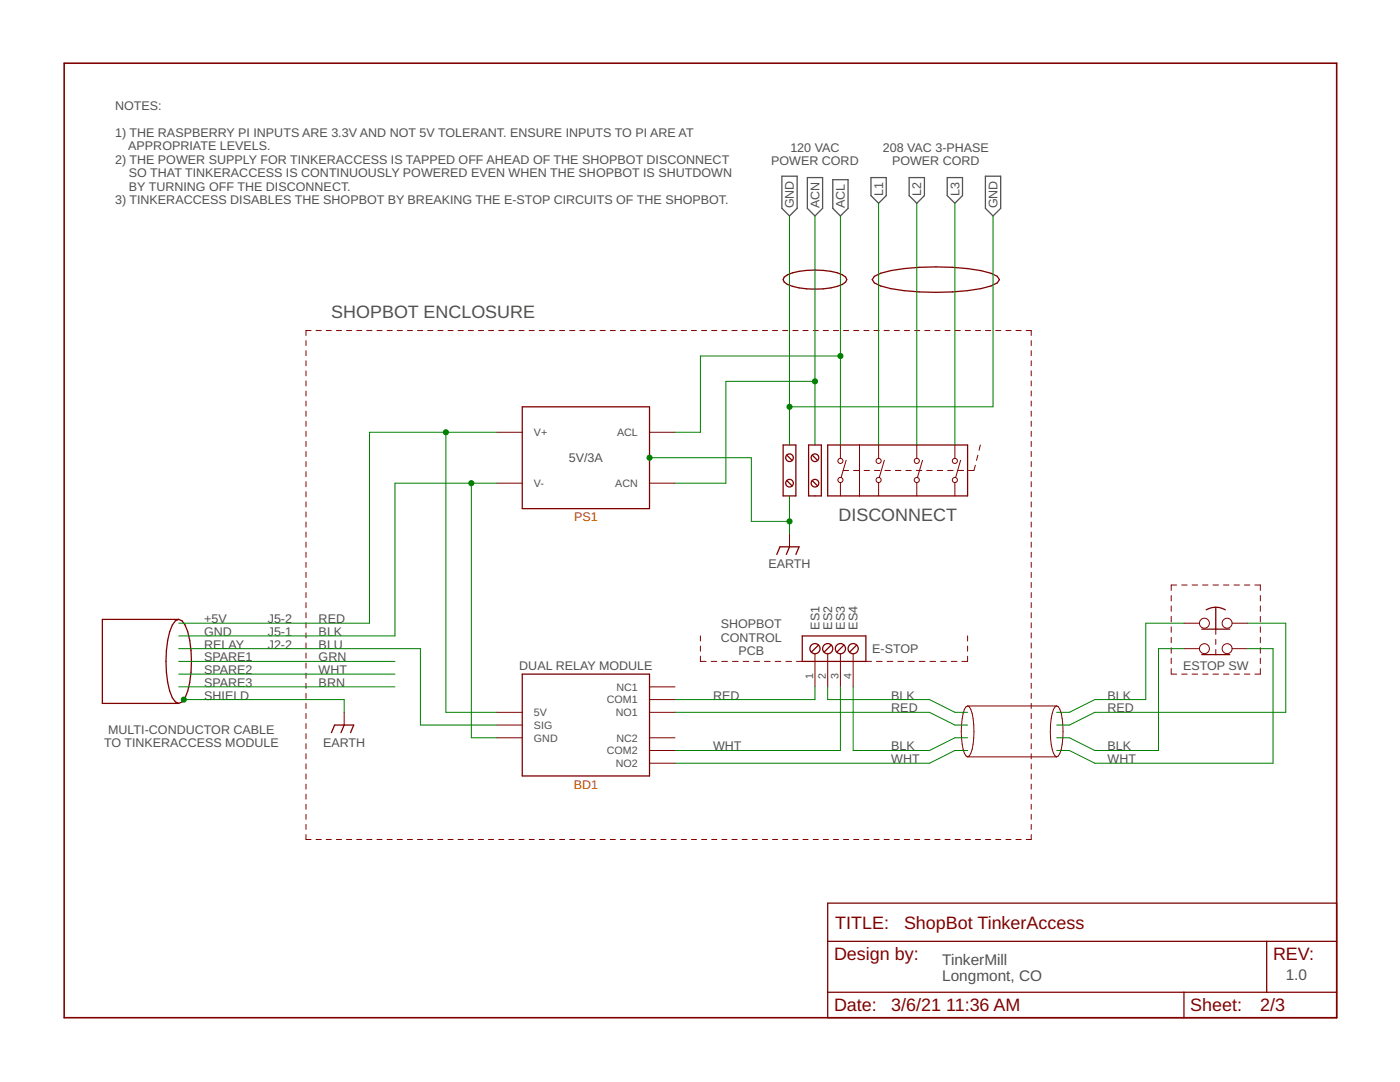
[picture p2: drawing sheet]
<svg xmlns="http://www.w3.org/2000/svg" width="279mm" height="216mm" viewBox="0 0 279 216" stroke-linecap="round" stroke-linejoin="round" font-family="sans-serif">
<path d="M156 35.2h3.1v6.4l-1.5 1.5-1.6-1.5zM161.1 35.4h3.1v6.2l-1.6 1.5-1.5-1.5zM166.2 35.9h3v5.7l-1.5 1.5-1.5-1.5zM173.8 35.4h3.1v3.6l-1.6 1.6-1.5-1.6zM181.4 35.4h3.1v3.6l-1.5 1.6-1.6-1.6zM189 35.4h3.1v3.6l-1.5 1.6-1.6-1.6zM196.7 35.2h3v6.4l-1.5 1.5-1.5-1.5z" fill="none" stroke="#505050" stroke-width=".25"/>
<g fill="none" stroke="#800000" stroke-width=".2">
<path d="M61.1 68v1M61.1 70v1M61.1 72v1M61.1 74v1M61.1 76v1M61.1 78v1M62.1 66h-1v1M63.1 66h1M65.1 66h1M67.1 66h1.1M69.2 66h1M71.2 66h1"/>
<path d="M73.2 66h1M75.2 66h1M77.3 66h1M79.3 66h1M81.3 66h1M83.3 66h1M85.3 66h1.1M87.4 66h1M89.4 66h1M91.4 66h1.1M93.5 66h1M95.5 66h1"/>
<path d="M97.5 66h1M99.5 66h1M101.5 66h1.1M103.6 66h1M105.6 66h1M107.6 66h1M109.6 66h1.1M111.7 66h1M113.7 66h1M115.7 66h1M117.7 66h1.1M119.8 66h1"/>
<path d="M121.8 66h1M123.8 66h1M125.8 66h1.1M127.9 66h1M129.9 66h1M131.9 66h1M133.9 66h1.1M136 66h1M138 66h1M140 66h1M142 66h1.1M144.1 66h1"/>
<path d="M146.1 66h1M148.1 66h1M150.1 66h1.1M152.1 66h1.1M154.2 66h1M156.2 66h1M158.2 66h1.1M160.3 66h1M162.3 66h1M164.3 66h1M166.3 66h1M168.3 66h1.1"/>
<path d="M170.4 66h1M172.4 66h1M174.4 66h1.1M176.4 66h1.1M178.5 66h1M180.5 66h1M182.5 66h1M184.6 66h1M186.6 66h1M188.6 66h1M190.6 66h1M192.6 66h1.1"/>
<path d="M194.7 66h1M196.7 66h1M198.7 66h1M200.7 66h1.1M202.8 66h1M204.8 66h1v1M205.8 68v1M205.8 70v1M205.8 72v1M205.8 74v1M205.8 76v1M205.8 78v1"/>
<path d="M61.1 80v1M61.1 82v1.1M61.1 84.1v1M61.1 86.1v1M61.1 88.1v1M61.1 90.1v1M61.1 92.1v1M61.1 94.1v1M61.1 96.1v1M61.1 98.1v1M99.1 86.3h5.1M99.1 96.4h5.1"/>
<path d="M129.6 86.3h5.1M129.6 96.4h5.1M167.7 88.8v2.7M167.7 96.3v2.7M168.3 93.9h1.1M168.9 91.8l-1 3.5M170.3 93.9h1.1M171.5 88.8v10.2M172.4 93.9h1.1M174.5 93.9h1.1M175.3 88.8v2.7M175.3 96.3v2.7"/>
<path d="M176.5 91.8l-1 3.5M176.6 93.9h1.1M178.7 93.9h1.1M180.8 93.9h1.1M182.9 93.9h1.1M183 88.8v2.7M183 96.3v2.7M184.1 91.8l-1 3.5M185 93.9h1M187 93.9h1.1M189.1 93.9h1.1M190.6 88.8v2.7"/>
<path d="M190.6 96.3v2.7M191.2 93.9h1.1M191.7 91.8l-1 3.5M194.6 92.8l-.2 1.1h-1.1M195.2 90.8l-.3 1.1M195.6 88.8l-.2 1.1M205.8 80v1M205.8 82v1.1M205.8 84.1v1M205.8 86.1v1M205.8 88.1v1M205.8 90.1v1"/>
<path d="M205.8 92.1v1M205.8 94.1v1M205.8 96.1v1M205.8 98.1v1M61.1 100.1v1.1M61.1 102.2v1M61.1 104.2v1M61.1 106.2v1M61.1 108.2v1M61.1 110.2v1M61.1 112.2v1M61.1 114.2v1"/>
<path d="M61.1 116.2v1M61.1 118.2v1.1M157.6 106.6v2.5M205.8 100.1v1.1M205.8 102.2v1M205.8 104.2v1M205.8 106.2v1M205.8 108.2v1M205.8 110.2v1M205.8 112.2v1M205.8 114.2v1M205.8 116.2v1"/>
<path d="M205.8 118.2v1.1M233.7 118.8v1.1M234.8 116.7h-1.1v1.1M235.8 116.7h1.1M237.9 116.7h1.1M240 116.7h1.1M242.1 116.7h1.1M244.2 116.7h1.1M246.3 116.7h1.1M248.3 116.7h1.1M250.4 116.7h1.1v1.1M251.5 118.8v1.1"/>
<path d="M61.1 120.2v1.1M61.1 122.3v1M61.1 124.3v1M61.1 126.3v1M61.1 128.3v1M61.1 130.3v1M61.1 132.3v1M61.1 134.3v1M61.1 136.3v1.1M61.1 138.3v1.1M129.6 137.1h5.1M129.6 139.6h5.1"/>
<path d="M139.8 126.9v1M139.8 128.9v1M139.8 130.9v1.1h1.1M141.9 132h1.1M144 132h1.2M146.2 132h1.1M148.3 132h1.1M150.4 132h1.2M152.6 132h1.1M154.7 132h1.1M156.8 132h1.2M159 132h1.1"/>
<path d="M162.6 130.5v6.6M165.2 130.5v6.6M167.7 130.5v6.6M170.3 130.5v6.6M172.8 132h1.1M174.9 132h1.2M177.1 132h1.1M179.2 132h1.1M181.3 132h1.2M183.5 132h1.1M185.6 132h1.1M187.7 132h1.1"/>
<path d="M189.8 132h1.2M193.1 126.9v1M193.1 128.9v1M193.1 130.9v1.1h-1.1M205.8 120.2v1.1M205.8 122.3v1M205.8 124.3v1M205.8 126.3v1M205.8 128.3v1M205.8 130.3v1M205.8 132.3v1M205.8 134.3v1"/>
<path d="M205.8 136.3v1.1M205.8 138.3v1.1M233.7 133.4v1.1h1.1M233.7 120.9v1.1M233.7 123v1.1M233.7 125.1v1.1M233.7 127.2v1M233.7 129.2v1.1M233.7 131.3v1.1M235.8 134.5h1.1M236.3 124.4h3.1M236.3 129.4h3.1"/>
<path d="M237.9 134.5h1.1M240 134.5h1.1M242.1 134.5h1.1M242.6 125.5v1.1M242.6 127.6v1M242.6 129.6v1M244.2 134.5h1.1M245.9 124.4h3.1M245.9 129.4h3.1M246.3 134.5h1.1M248.3 134.5h1.1M251.5 120.9v1.1"/>
<path d="M251.5 123v1.1M251.5 125.1v1.1M251.5 127.2v1M251.5 129.2v1.1M251.5 131.3v1.1M251.5 133.4v1.1h-1.1M61.1 140.4v1M61.1 142.4v1M61.1 144.4v1M61.1 146.4v1M61.1 148.4v1M61.1 150.4v1"/>
<path d="M61.1 152.4v1M61.1 154.4v1M61.1 156.5v1M61.1 158.5v1M68.7 142.1v2.6M99.1 142.1h5.1M99.1 147.2h5.1M99.1 144.7h5.1M129.6 142.1h5.1M129.6 147.2h5.1M129.6 152.3h5.1M129.6 149.8h5.1"/>
<path d="M193.1 140.9a2.84 2.84 0 0 1 1.1 2.5 15.6 15.6 0 0 1-.5 6.9l-.3 .5-.3 .2M193.1 140.9l-.3 .1a11.5 11.5 0 0 0-.9 6.3 6.9 6.9 0 0 0 .9 3.5l.3 .2M193.1 140.9h17.8M193.1 151h17.8M205.8 140.4v1M205.8 142.4v1M205.8 144.4v1M205.8 146.4v1M205.8 148.4v1M205.8 150.4v1M205.8 152.4v1M205.8 154.4v1"/>
<path d="M205.8 156.5v1M205.8 158.5v1M210.9 140.9a2.84 2.84 0 0 1 1.1 2.5 15.6 15.6 0 0 1-.5 6.9l-.3 .5-.3 .2M210.9 140.9l-.3 .1a11.1 11.1 0 0 0-.9 6.3 7.1 7.1 0 0 0 .9 3.5l.3 .2M61.1 166.5v1h1M61.1 160.5v1M61.1 162.5v1M61.1 164.5v1M63.1 167.5h1M65.1 167.5h1M67.1 167.5h1.1M69.2 167.5h1"/>
<path d="M71.2 167.5h1M73.2 167.5h1M75.2 167.5h1M77.3 167.5h1M79.3 167.5h1M81.3 167.5h1M83.3 167.5h1M85.3 167.5h1.1M87.4 167.5h1M89.4 167.5h1M91.4 167.5h1.1M93.5 167.5h1"/>
<path d="M95.5 167.5h1M97.5 167.5h1M99.5 167.5h1M101.5 167.5h1.1M103.6 167.5h1M105.6 167.5h1M107.6 167.5h1M109.6 167.5h1.1M111.7 167.5h1M113.7 167.5h1M115.7 167.5h1M117.7 167.5h1.1"/>
<path d="M119.8 167.5h1M121.8 167.5h1M123.8 167.5h1M125.8 167.5h1.1M127.9 167.5h1M129.9 167.5h1M131.9 167.5h1M133.9 167.5h1.1M136 167.5h1M138 167.5h1M140 167.5h1M142 167.5h1.1"/>
<path d="M144.1 167.5h1M146.1 167.5h1M148.1 167.5h1M150.1 167.5h1.1M152.1 167.5h1.1M154.2 167.5h1M156.2 167.5h1M158.2 167.5h1.1M160.3 167.5h1M162.3 167.5h1M164.3 167.5h1M166.3 167.5h1"/>
<path d="M168.3 167.5h1.1M170.4 167.5h1M172.4 167.5h1M174.4 167.5h1.1M176.4 167.5h1.1M178.5 167.5h1M180.5 167.5h1M182.5 167.5h1M184.6 167.5h1M186.6 167.5h1M188.6 167.5h1M190.6 167.5h1"/>
<path d="M192.6 167.5h1.1M194.7 167.5h1M196.7 167.5h1M198.7 167.5h1M200.7 167.5h1.1M202.8 167.5h1M205.8 166.5v1h-1M205.8 160.5v1M205.8 162.5v1M205.8 164.5v1"/>
<circle cx="167.7" cy="92" r=".51"/>
<circle cx="167.7" cy="95.8" r=".51"/>
<circle cx="175.3" cy="95.8" r=".51"/>
<circle cx="175.3" cy="92" r=".51"/>
<circle cx="183" cy="95.8" r=".51"/>
<circle cx="183" cy="92" r=".51"/>
<circle cx="190.6" cy="95.8" r=".51"/>
<circle cx="190.6" cy="92" r=".51"/>
<circle cx="240.4" cy="124.4" r=".99"/>
<circle cx="240.4" cy="129.4" r=".99"/>
<circle cx="244.9" cy="124.4" r=".99"/>
<circle cx="244.9" cy="129.4" r=".99"/>
</g>
<g fill="none" stroke="#800000" stroke-width=".25">
<path d="M156.5 55.3a7.8 7.8 0 0 1 4.5-1.3 16 16 0 0 1 7.1 .8l.7 .5 .2 .5-.2 .5a7.9 7.9 0 0 1-4.5 1.3 16 16 0 0 1-7.2-.9l-.6-.4-.2-.5zM174.5 55.1a20.9 20.9 0 0 1 9-1.8 47.1 47.1 0 0 1 14.3 1.2l1.2 .6 .5 .7-.5 .7a20.9 20.9 0 0 1-8.9 1.8 47.1 47.1 0 0 1-14.3-1.2l-1.3-.6-.4-.7zM104.2 81.2h25.4v20.3h-25.4zM156.3 88.8h2.5v10.2h-2.5zM157 90.8l1.1 1.1M157 95.9l1.1 1.1M161.4 88.8h2.5v10.2h-2.5zM162.1 95.9l1.1 1.1M162.1 90.8l1.1 1.1M165.2 88.8h27.9v10.2h-27.9zM155 110.6l.7-1.5h3.8l-.7 1.5M157.6 109.1l-.7 1.5"/>
<path d="M35.7 123.6l.6 .3a10.2 10.2 0 0 1 1.8 5.9 21 21 0 0 1-1.2 9.4l-.6 .9-.6 .3M35.7 123.6l-.7 .3a10.2 10.2 0 0 0-1.8 5.9 21 21 0 0 0 1.2 9.4l.6 .9 .7 .3M35.7 123.6h-15.3v16.8h15.3M104.2 134.5h25.4v20.3h-25.4zM160.1 126.9h12.7v5.1h-12.7zM163.3 128.7l-1.4 1.4M165.9 128.7l-1.4 1.4M168.4 128.7l-1.4 1.4M171 128.7l-1.5 1.4M239.8 125.5h5.6M239.8 130.6h5.6M242.6 121.2l-1 .1-.9 .4"/>
<path d="M242.6 121.2l1 .1 .9 .4M242.6 121.2v4.3M66.1 146.2l.7-1.5h3.8l-.6 1.5M68.7 144.7l-.6 1.5M165.2 180.2h101.6v22.9h-101.6zM165.2 187.8h101.6M165.2 198h101.6M236.3 198v5.1M252.8 187.8v10.2"/>
<circle cx="157.6" cy="96.4" r=".76"/>
<circle cx="157.6" cy="91.3" r=".76"/>
<circle cx="162.6" cy="91.3" r=".76"/>
<circle cx="162.6" cy="96.4" r=".76"/>
<circle cx="162.6" cy="129.4" r="1.02"/>
<circle cx="165.2" cy="129.4" r="1.02"/>
<circle cx="167.7" cy="129.4" r="1.02"/>
<circle cx="170.3" cy="129.4" r="1.02"/>
</g>
<path d="M12.8 12.6h254v190.5h-254z" fill="none" stroke="#800000" stroke-width=".32"/>
<g fill="none" stroke="#008000" stroke-width=".2">
<path d="M157.6 43.1v45.7M162.6 43.1v45.7M167.7 43.1v45.7M175.3 40.6v48.2M183 40.6v48.2M190.6 40.6v48.2M198.2 43.1v38.1h-40.6M162.6 76.1h-17.7v20.3h-10.2M167.7 71h-27.9v15.3h-5.1M89 86.3v55.8h10.1M94.1 96.4v50.8h5M99.1 86.3h-25.4v38.1h-38"/>
<path d="M99.1 96.4h-20.3v30.5h-43.1M129.6 91.3h20.3v12.7h7.7M157.6 99v7.6M35.7 129.4h48.2v15.3h15.2M35.7 132h43.1M35.7 134.5h43.1M35.7 137.1h43.1M36.7 139.6h32v2.5M162.6 137.1v2.5h-27.9M165.2 137.1v2.5h20.3l5.1 2.5h2.5M167.7 137.1v12.7h-33M170.3 137.1v12.7h15.2l5.1-2.6h2.5"/>
<path d="M236.3 124.4h-7.6v15.2h-10.2l-5.1 2.5h-2.5M236.3 129.4h-5.1v20.4h-12.7l-5.1-2.6h-2.5M249 124.4h7.6v17.7h-38.1l-5.1 2.6h-2.5M249 129.4h5.1v22.9h-35.6l-5.1-2.5h-2.5M134.7 142.1h50.8l5.1 2.6h2.5M193.1 149.8h-2.5l-5.1 2.5h-50.8"/>
</g>
<g fill="#008000" stroke="#008000" stroke-width=".2">
<circle cx="157.6" cy="104" r=".51"/>
<circle cx="129.6" cy="91.3" r=".51"/>
<circle cx="36.7" cy="139.6" r=".51"/>
<circle cx="89" cy="86.3" r=".51"/>
<circle cx="94.1" cy="96.4" r=".51"/>
<circle cx="167.7" cy="71" r=".51"/>
<circle cx="162.6" cy="76.1" r=".51"/>
<circle cx="157.6" cy="81.2" r=".51"/>
</g>
<g font-size="3.6" fill="#505050">
<text x="66.1" y="63.4">SHOPBOT ENCLOSURE</text>
<text x="167.3" y="104">DISCONNECT</text>
</g>
<g font-size="3.6" fill="#800000">
<text x="166.7" y="185.3">TITLE:</text>
<text x="180.4" y="185.3">ShopBot TinkerAccess</text>
<text x="166.4" y="191.6">Design by:</text>
<text x="254.1" y="191.6">REV:</text>
<text x="166.4" y="201.8">Date:</text>
<text x="177.9" y="201.8">3/6/21</text>
<text x="188.8" y="201.8">11:36 AM</text>
<text x="237.6" y="201.8">Sheet:</text>
<text x="251.5" y="201.8">2/3</text>
</g>
<g font-size="3.1" fill="#505050">
<text x="188" y="192.6">TinkerMill</text>
<text x="188" y="195.8">Longmont, CO</text>
<text x="256.6" y="195.5">1.0</text>
</g>
<g font-size="2.5" fill="#505050">
<text x="23" y="22">NOTES:</text>
<text x="23" y="27.3">1) THE RASPBERRY PI INPUTS ARE 3.3V AND NOT 5V TOLERANT. ENSURE INPUTS TO PI ARE AT</text>
<text x="23" y="32.7">2) THE POWER SUPPLY FOR TINKERACCESS IS TAPPED OFF AHEAD OF THE SHOPBOT DISCONNECT</text>
<text x="25.6" y="30">APPROPRIATE LEVELS.</text>
<text x="25.7" y="35.3">SO THAT TINKERACCESS IS CONTINUOUSLY POWERED EVEN WHEN THE SHOPBOT IS SHUTDOWN</text>
<text x="153.9" y="32.9">POWER CORD</text>
<text x="157.7" y="30.3">120 VAC</text>
<text x="176.2" y="30.3">208 VAC 3-PHASE</text>
<text x="178" y="32.9">POWER CORD</text>
<text x="23" y="40.7">3) TINKERACCESS DISABLES THE SHOPBOT BY BREAKING THE E-STOP CIRCUITS OF THE SHOPBOT.</text>
<text x="25.7" y="38">BY TURNING OFF THE DISCONNECT.</text>
<text x="158.4" y="41.6" transform="rotate(-90 158.4 41.6)">GND</text>
<text x="163.5" y="41.6" transform="rotate(-90 163.5 41.6)">ACN</text>
<text x="168.6" y="41.6" transform="rotate(-90 168.6 41.6)">ACL</text>
<text x="176.2" y="39" transform="rotate(-90 176.2 39)">L1</text>
<text x="183.8" y="39" transform="rotate(-90 183.8 39)">L2</text>
<text x="191.5" y="39" transform="rotate(-90 191.5 39)">L3</text>
<text x="199.1" y="41.6" transform="rotate(-90 199.1 41.6)">GND</text>
<text x="113.5" y="92.2">5V/3A</text>
<text x="153.3" y="113.4">EARTH</text>
<text x="40.7" y="124.4">+5V</text>
<text x="53.4" y="124.4">J5-2</text>
<text x="63.6" y="124.4">RED</text>
<text x="143.8" y="125.4">SHOPBOT</text>
<text x="163.5" y="125.6" transform="rotate(-90 163.5 125.6)">ES1</text>
<text x="166.1" y="125.6" transform="rotate(-90 166.1 125.6)">ES2</text>
<text x="168.6" y="125.6" transform="rotate(-90 168.6 125.6)">ES3</text>
<text x="171.1" y="125.6" transform="rotate(-90 171.1 125.6)">ES4</text>
<text x="40.7" y="129.4">RELAY</text>
<text x="40.7" y="132">SPARE1</text>
<text x="40.7" y="126.9">GND</text>
<text x="53.4" y="129.4">J2-2</text>
<text x="53.4" y="126.9">J5-1</text>
<text x="63.6" y="126.9">BLK</text>
<text x="63.6" y="129.4">BLU</text>
<text x="63.6" y="132">GRN</text>
<text x="143.8" y="128">CONTROL</text>
<text x="147.4" y="130.7">PCB</text>
<text x="174.1" y="130.3">E-STOP</text>
<text x="40.7" y="134.5">SPARE2</text>
<text x="40.7" y="137">SPARE3</text>
<text x="63.6" y="134.5">WHT</text>
<text x="63.6" y="137">BRN</text>
<text x="103.6" y="133.7">DUAL RELAY MODULE</text>
<text x="236.1" y="133.7">ESTOP SW</text>
<text x="40.7" y="139.6">SHIELD</text>
<text x="142.3" y="139.6">RED</text>
<text x="177.9" y="142.1">RED</text>
<text x="177.9" y="139.6">BLK</text>
<text x="221" y="142.1">RED</text>
<text x="221" y="139.6">BLK</text>
<text x="20.8" y="149.1">TO TINKERACCESS MODULE</text>
<text x="21.6" y="146.4">MULTI-CONDUCTOR CABLE</text>
<text x="64.5" y="149">EARTH</text>
<text x="142.3" y="149.7">WHT</text>
<text x="177.9" y="149.7">BLK</text>
<text x="221" y="149.7">BLK</text>
<text x="177.9" y="152.3">WHT</text>
<text x="221" y="152.3">WHT</text>
</g>
<g font-size="2.5" fill="#c60">
<text x="114.6" y="104">PS1</text>
<text x="114.5" y="157.4">BD1</text>
</g>
<g font-size="2.1" fill="#505050">
<text x="106.6" y="87">V+</text>
<text x="123.1" y="87">ACL</text>
<text x="106.6" y="97.2">V-</text>
<text x="122.8" y="97.2">ACN</text>
<text x="123" y="137.8">NC1</text>
<text x="162.3" y="135.5" transform="rotate(-90 162.3 135.5)">1</text>
<text x="164.8" y="135.5" transform="rotate(-90 164.8 135.5)">2</text>
<text x="167.4" y="135.5" transform="rotate(-90 167.4 135.5)">3</text>
<text x="169.9" y="135.5" transform="rotate(-90 169.9 135.5)">4</text>
<text x="106.6" y="142.9">5V</text>
<text x="121.1" y="140.4">COM1</text>
<text x="122.9" y="142.9">NO1</text>
<text x="106.6" y="148">GND</text>
<text x="106.6" y="145.4">SIG</text>
<text x="123" y="148">NC2</text>
<text x="121.1" y="150.5">COM2</text>
<text x="122.9" y="153">NO2</text>
</g>
</svg>
